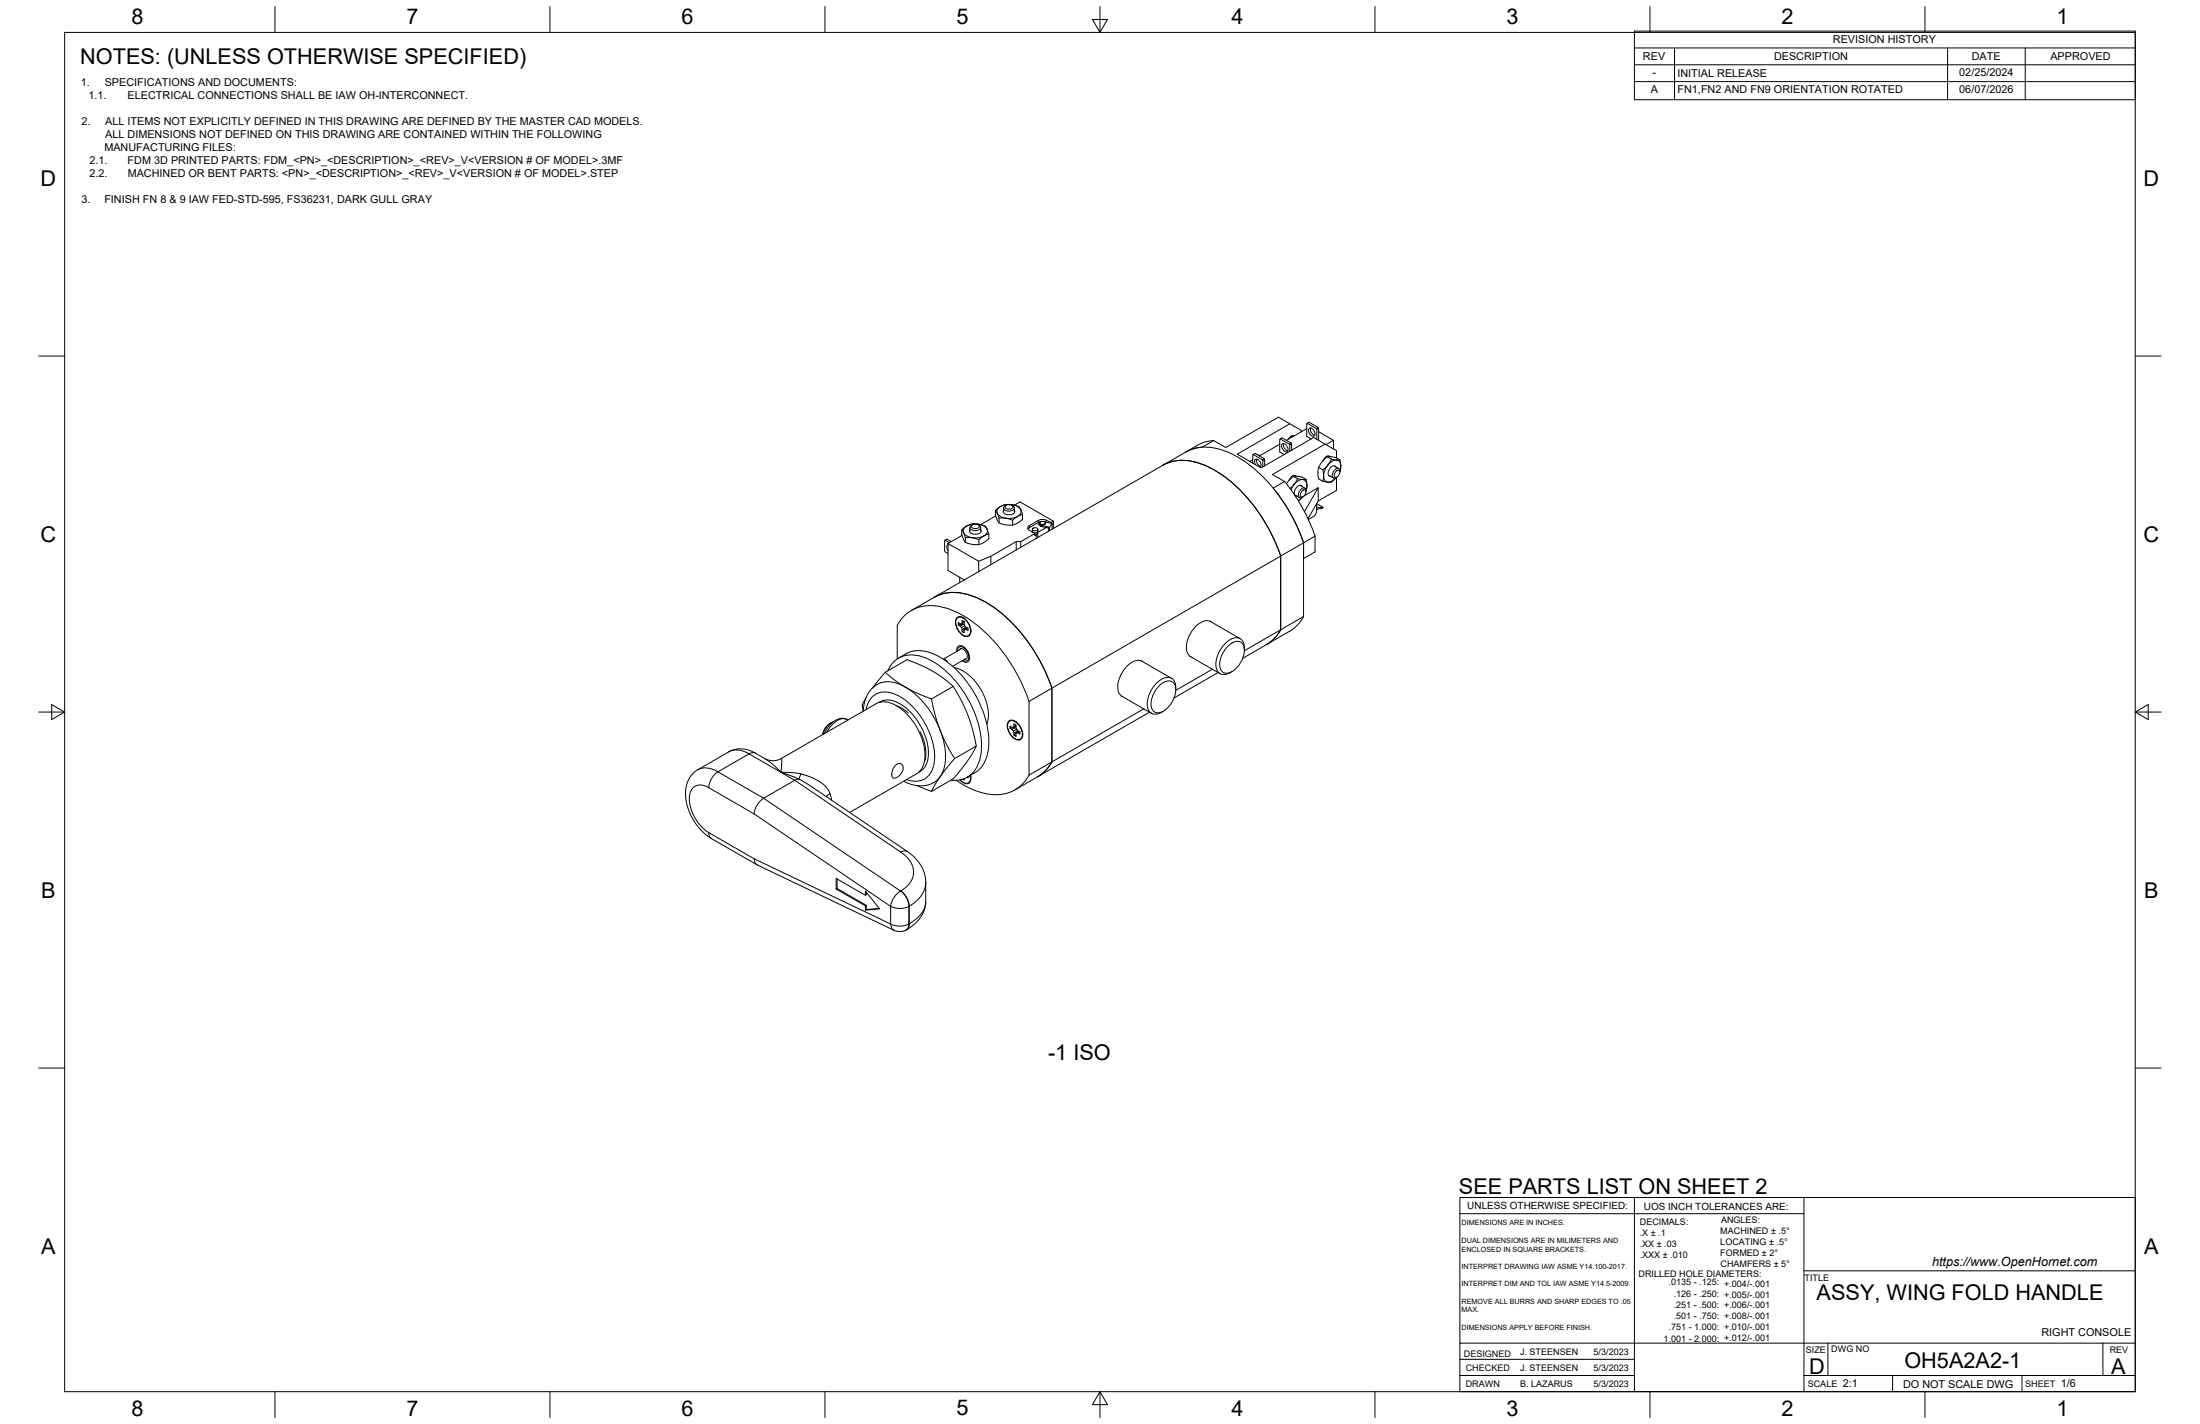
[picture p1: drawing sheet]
<svg xmlns="http://www.w3.org/2000/svg" width="864mm" height="559mm" viewBox="0 0 864 559" stroke-linecap="round" stroke-linejoin="round" font-family="sans-serif">
<!-- layer: Visible -->
<g fill="none" stroke="#000" stroke-width=".39">
<path d="M476.4 172.9a14.5 14.5 0 0 0-6.4 1.8l-13.5 7.8M491.9 178.4l.8-.5 3.6 2.1 .1 2.8M493.9 178.6l.9 .1M502.3 174.3l-7.9 4.6M502.5 172.2l.8-.4 3.6 2.1 .1 2.8M503.3 174.2a1.93 1.93 0 0 1 2 1 1.93 1.93 0 0 1-.2 2.1 2.25 2.25 0 0 1-1.8-3.1zM503.9 174.1a2.5 2.5 0 0 0 1.6 2.8M506.3 177.1l-.2-2.8-3.8-2v5.1l1.8 1M506.3 166.3l-20.6 11.9 9.3 5.4 20.7-11.9 8.9 5.2v2.8M506.9 173.9l-.8 .4M507 174.2l-.7 .4M508.1 171a2.01 2.01 0 0 0-2.4 1.4"/>
<path d="M510.8 169.4v-.5l-9-5.2-20.6 11.9-4.8-2.7-4.4 2.6a14.5 14.5 0 0 0-6.5 1.8 18.6 18.6 0 0 1 17.1 .4 57.2 57.2 0 0 1 25.2 26l3.9 9.3a69.2 69.2 0 0 0-11.9-21.5l4.5-2.5M513 168.2l-8 4.6M513.1 166.1l.7-.4 3.6 2.1 .2 5M513.9 168.1a1.93 1.93 0 0 1 1.9 1 1.93 1.93 0 0 1-.1 2.1 2.25 2.25 0 0 1-1.8-3.1zM514.5 167.9a2.5 2.5 0 0 0 1.6 2.9M514.7 172.3l-1.7-1.1 .1-5.1 3.8 2.4v3.9M517.4 167.8l-.7 .4M517.6 169.4l5.8 3.4-2.9 1.7M517.6 168.1l-.7 .4M520.1 174.3l-20.6 11.9 4.8 2.8M521 179.2l1.6 1M522.1 179.2a1.97 1.97 0 0 0-2.8 1.6"/>
<path d="M523.4 172.8v3.4M394 199.4v1.5M394.7 198.5a1.86 1.86 0 0 1 2.9 .6 1.8 1.8 0 0 1-3.1-.3zM395 198.3a1.06 1.06 0 0 0-1 1.1 1.06 1.06 0 0 0 1 1 2.22 2.22 0 0 0 3.2-1.2l-1-.9M397.3 198.1a5.8 5.8 0 0 0-5.8 1.9 2.64 2.64 0 0 0 2.7 3.2l.6 .2M397.3 198.1l1.9 .5 1.5 1.4M397.3 198.1l1.3 .3a2.28 2.28 0 0 1 2.1 1.6M397.3 198.1l-2.6-.1-1.5 .5-1.7 1.1a.85 .85 0 0 0-.6 .7 .85 .85 0 0 0 .5 .9l.3 .8a1.21 1.21 0 0 0 .6 1.2 1.21 1.21 0 0 0 1.3 .1l1.2 .1M398.2 199.4v1.5M398.2 198.2l2.2-1.2 13.1 7.5M456.5 182.5l-89.8 51.9M456.6 182.5a18.6 18.6 0 0 1 17 .4 57.2 57.2 0 0 1 25.2 26l3.9 9.3"/>
<path d="M491.8 181.7l.1-3.3 3.6 2 .2 2.8M491.8 180.4l-1.2 .7M492.8 182.3a1.12 1.12 0 0 1-.4-1.3 1.12 1.12 0 0 1 1.3-.7 2.25 2.25 0 0 1 .9 3.1M493.3 180.2a2.5 2.5 0 0 0 1.6 2.9M496.3 180l-.8 .4M496.4 180.3l-.7 .4M504.3 188.9a69.3 69.3 0 0 1 11.9 21.5M506.2 188.1l.1 .1M507.7 186.9l1.7 1M508.5 194.3l1.6 .9M508.8 186.8a1.97 1.97 0 0 0-2.8 1.7M510.6 190.6l1.6 1"/>
<path d="M511.2 190.9a1.6 1.6 0 0 0-2.7 1 1.6 1.6 0 0 0 .5 2.7M511.2 195.1l-1.5 1.5M511.2 195.1l-1.6 1.3M511.2 192.6l1-.4a1.69 1.69 0 0 1 .1 1.9 1.69 1.69 0 0 1-1.7 .8l-.1-1.1zM511.5 194.9l-.3 .2M512 194.6l5.5-3.2-5.4 9.4M512.7 192.5v.5M512.7 192.5l-.3-.8a2.31 2.31 0 0 0-2.7 2.6l.6 1 .9-.2M512.7 188.2l-1.6-1-2.7-.3a5 5 0 0 0-3.1 2.4l-.3 .6M513 190.6l-.1-1.4a.87 .87 0 0 0-.3-.9 .87 .87 0 0 0-1-.1l-.9-.1a1.21 1.21 0 0 0-1.3-.2 1.21 1.21 0 0 0-.7 1.2l-2.3 2.6M513 190.6l-.3 2.2M513 190.6a2.09 2.09 0 0 0-1.1-2.3 2.09 2.09 0 0 0-2.5 .5 7.7 7.7 0 0 0-2.6 3.4"/>
<path d="M513 190.6l-.3 2M516.6 198a4.1 4.1 0 0 1-1 4.7M516.8 197.7l.1 2.1 2.3-.3 .1-.4M516.8 197.7l2.5 1.4-2.4 .3M517.5 191.4v5.2l-4.1 6.9M517.6 183.4l1.7 1M519.5 180.4l.1 .1M521.8 186.6l1.6 1M523.9 183l1.6 .9M524.4 183.3a1.6 1.6 0 0 0-2.6 .9 1.6 1.6 0 0 0 .5 2.8M524.5 187.4l-.9 .9a3.7 3.7 0 0 1-4 .6h-.3M524.5 184.9l1-.4a1.69 1.69 0 0 1 .1 1.9 1.69 1.69 0 0 1-1.7 .8l-.1-1.1z"/>
<path d="M524.6 180.5l-.6-.1a1.21 1.21 0 0 0-1.3-.1 1.21 1.21 0 0 0-.7 1.1l-1.5 1.9a1.66 1.66 0 0 0-1 2.4l-.2 3.2M524.6 180.5l.5 .1a.81 .81 0 0 1 1 .1 .81 .81 0 0 1 .1 .9l.1 1.3M524.6 187.3v5.1l-7.1 4.2M524.6 180.5a6.2 6.2 0 0 0-4.6 8 2.56 2.56 0 0 0 4-.5l.5-.6M524.6 180.5l1.3 .7 .4 1.7M524.8 187.2l-.4 .3M526 184.8l-.3-.8a2.31 2.31 0 0 0-2.7 2.6l.6 1 .9-.2M526 180.5l-1.6-.9-2.7-.4a4.3 4.3 0 0 0-2.9 2.2l-1.2 2-.3 2.5 .3 2 1.7 1M526.3 182.9l-.4 2.2M526.3 182.9l-.4 2.4M371 212l.7-.5 1.7 1M372.1 213.3v10.6l6.4 3.7"/>
<path d="M372.2 213.7a1.57 1.57 0 0 0-.1 2.4M372.7 213l-1.9-.9v4.1l1.3 1M377.5 207.9v1.9l1 2.5a5.1 5.1 0 0 0 3.7 1.4l2.3-.1 2.3-1.1 1.4-1.1v-1.9M377.6 210.1l-5.5 3.2M378.9 211v1.9M379.5 206.4l-1.2 .8a.85 .85 0 0 0-.6 .8 .85 .85 0 0 0 .4 .8l.4 .9a1.2 1.2 0 0 0 .5 1.2 1.2 1.2 0 0 0 1.3 0l1.3 .1M379.5 206.4a2.09 2.09 0 0 0-1.4 2.1 2.09 2.09 0 0 0 1.6 1.9l1.9 .6M380.7 207.9a1.6 1.6 0 0 0 2.2 1.8 1.6 1.6 0 0 0 2.1-1.8M380.7 207v1.5M381.4 206.2a1.86 1.86 0 0 1 3 .5 1.8 1.8 0 0 1-3.1-.3zM381.7 205.9l-1 .9a2.31 2.31 0 0 0 3.7 1.1l.6-1.1-.6-.7M382.6 205.6h-.6"/>
<path d="M384 205.9l.3 .2M384.1 205.7l1.3 .3a2.22 2.22 0 0 1 2 1.6M384.1 205.7h-2.8l-1.8 .7M384.1 205.7l-2.8 .1-1.8 .6M384.1 205.7l1.9 .6 1.5 1.3M384.3 211.8v1.9M385 207v1.5M387.4 207.6l.8 1.9M387.5 207.6a2.56 2.56 0 0 1-2.4 3.2l-3.5 .2M388.2 209.5l-2.7 1.3a1.79 1.79 0 0 1-2.8 .5l-1.1-.3M389 218.3v3.3M390.8 200.3v1.8l1 2.5a5 5 0 0 0 3.7 1.5l2.3-.1 2.6-1.4 1-.8v-1.9"/>
<path d="M390.9 202.5l-6 3.4M392.2 203.3v1.9M394 200.2a1.6 1.6 0 0 0 2.1 1.8 1.6 1.6 0 0 0 2.1-1.8M397.5 204.1v1.9M398.9 212.5v3.3M399.4 202.7l-.7 .4a1.76 1.76 0 0 1-2.7 .5l-1.2-.2M399.5 202.7l-1.8 .6-2.9 .1M400.7 200l.7 1.9M400.7 200v1.4l-1.2 1.3M400.7 212.5h-1.8l-9.9 5.8-4.8 1.9-12.1-6.9M401.4 201.9l-2 .8M405.2 207.7v.8"/>
<path d="M405.3 207.5a1.13 1.13 0 0 1 1.2-.5 1.13 1.13 0 0 1 .9 .9 1.13 1.13 0 0 1-1.2 .5 1.13 1.13 0 0 1-.9-.9zM406.8 209.9l-.6 .3v-.8l-5.5 3.1v2.3M407.4 210.9v-2l-.6 1v1.4M407.4 207.7v.8a1.26 1.26 0 0 1-2.1 0M407.8 205.4l.1 .7 .5 .3 3.1 .8v1.3M408.1 205.6v-.4a1.14 1.14 0 0 0 1.1 .9 1.14 1.14 0 0 0 1.1-.9v.4M408.2 205a1.13 1.13 0 0 1 1.2-.5 1.13 1.13 0 0 1 .8 .9 1.13 1.13 0 0 1-1.1 .5 1.13 1.13 0 0 1-.9-.9zM408.4 204.8a.71 .71 0 0 0-.5 .8 .71 .71 0 0 0 .8 .6l3.3 .7M408.4 206.5l.8 .1M408.5 204.7l-5 2.9M409.9 204.7l3.1 .7M410.7 207l-3.3 1.9"/>
<path d="M412.6 205.3v-.3l.9-.5v2.9M412.6 205l-2.4-1-1.7-.1-4.4 2.3a1.02 1.02 0 0 0-.7 1 1.02 1.02 0 0 0 .7 .9l2.1 1.3M413 207.7v-2.3l-1 1.5v1.4M502.7 218.2l9-5.2v28.9l-9 5.2zM511.7 213l4.5-2.6v6.2l-4.5 2.6zM515.6 202.7l-2 1.2M366.7 234.4l-8.9 5.2M366.7 234.4a18.6 18.6 0 0 1 17.1 .3 57.2 57.2 0 0 1 25.2 26.1l3.9 9.2M376.7 226.5v2.1M384.2 220.2v4.1M352.2 258.6v-13.3a15.2 15.2 0 0 1 18.7-6.8 47.4 47.4 0 0 1 23.8 18.7 69.2 69.2 0 0 1 9.3 18M355.6 256.6l-2.9 1.7"/>
<path d="M355.6 256.6a13.9 13.9 0 0 1 14.3 1.8 42.1 42.1 0 0 1 18.3 33.4 13.3 13.3 0 0 1-8.5 13.2l.3 .2v-.4M370.5 258.7l1.2 .9-.7-.6M370.9 259h.1M375.6 242.4a2.94 2.94 0 0 1 4.2 1.5 4.8 4.8 0 0 1 .8 5.4 2.94 2.94 0 0 1-4.2-1.5 4.8 4.8 0 0 1-.8-5.4zM375.6 255.6a1.73 1.73 0 0 1 .9-2.2 1.73 1.73 0 0 1 2.2 .7 4.4 4.4 0 0 1 1.4 5.5l-1.3 .2-1.1-.5M375.8 242.5a3.4 3.4 0 0 1 4.4 2.2 3.4 3.4 0 0 1-.3 4.9 5.1 5.1 0 0 1-4.7-4.7 2.64 2.64 0 0 1 .6-2.4zM375.9 255.4a1.45 1.45 0 0 1 .8-1.6 1.45 1.45 0 0 1 1.8 .5 3.9 3.9 0 0 1 1.3 4.9 1.49 1.49 0 0 1-1.8-.1M376.2 245.3a2.13 2.13 0 0 1 1.5 2.6M376.3 244.4l-.1 .8M376.6 255a1.6 1.6 0 0 1 2.7 .9 1.6 1.6 0 0 1-.6 2.8M377.1 254.7l-6.8 4M377.7 243.5l-.2 1.3-1.3-.5v.9"/>
<path d="M377.7 243.5l.8 .4M377.7 242.4l1 .4M377.8 247.8l-.1 .1M377.8 247.8l.7 .4M378 245l-1.1 .7M378.5 243.9a2.13 2.13 0 0 0 1.5 2.6M378.5 244.4l-1 .4M378.5 244l-.8 .3M378.6 245.1l-2.3 .1M378.7 245.5l-1.2 .8M378.8 246.4l-1.1 .6M379 245.9l-1.2 1.9"/>
<path d="M379.3 258.4l-5.3 3.1M379.6 246.3l-.9 .7M379.9 246.5l-.7 .5M380 246.5v.9l-1.3-.4-.2 1.3-.8-.5M381.1 247l-.1 1M448.1 259.4l11.8 6.8M448.6 259.6a5.6 5.6 0 0 0-6.9 2.5 10.3 10.3 0 0 0-2.4 9.9l1.3 1.4M467.1 257.6l11.8 6.8M475 243.8l11.8 6.8M475.5 244.1a5.6 5.6 0 0 0-6.8 2.5 10.3 10.3 0 0 0-2.5 9.9l1.4 1.3M482.1 253.5l.7-.7a3.1 3.1 0 0 1 5.4 .5 9.6 9.6 0 0 1-6.3 10.9 3.1 3.1 0 0 1-3.1-4.4l.9-2.9zM488.5 254.3v.8"/>
<path d="M488.5 254.2a3.4 3.4 0 0 0-1.7-3.6 3.4 3.4 0 0 0-3.9 .4 11.6 11.6 0 0 0-5.3 11.6 3.3 3.3 0 0 0 5.3 1.4M497.2 252.9l-9.4 5.4M502.7 247.1v-28.9l-89.8 51.8M502.7 247.1l-14.2 8.3M502.7 247.1a14.9 14.9 0 0 1-5.5 5.8M506.2 247.7l-9 5.2M511.7 241.9a14.9 14.9 0 0 1-5.5 5.9M339.9 273.8l-.5 .9a3.8 3.8 0 0 0-.5 4.2M343.9 276.2l-38.1 21.9-1.9 .4-2-.2-8-3.9-2.8-.5-2.5 .1-2.4 .9-12.6 7.3-2.4 2.2-1 1.8-.8 2.4-.2 4.4 1.3 5.5 3 5.2 2.1 2.5 3 2.5 18.6 10.7M343.9 276.1a8.8 8.8 0 0 1 9.7 2 24.3 24.3 0 0 1 9.4 20.2 7 7 0 0 1-3.2 5.3l-26.3 15.2M345.1 275.7a8.5 8.5 0 0 1 9.8 1.6 24.2 24.2 0 0 1 9.4 20l-.9 3.1a5.7 5.7 0 0 1-2.6 2.5M345.6 275.4l-.5 .2"/>
<path d="M347.5 263.8l8.5-4.9 5.7 2.2 4.5 2.4 4 2.6 4 3.3M348.5 263.2a10.2 10.2 0 0 1 13.8-5.4 36.9 36.9 0 0 1 19.2 19.5 31.6 31.6 0 0 1 3 21.1 10 10 0 0 1-11.2 7.8M351.6 276.8l2.5 1.2 2.5 1.8M355.5 269.7l4.5 2.3 4.9 2a.9 .9 0 0 1 .9 1.2l1.6 6.5 1.9 5.6 2.5 5.4 2.9 5-5.6 7.1M355.5 269.7l-4.6-3-3.4-2.9-5 6.1M355.5 269.7a34.4 34.4 0 0 1 15.6 28.5l-.6 3.6-1.4 3M355.5 269.7a10.7 10.7 0 0 0-11.5-.9l-2.5 2.2-1.4 2.5-1 3.1-.2 2.5M365.7 274.3l8.5-4.9 3.1 5.3 2.4 5.4 2 6 1.5 6.6-8.5 5M374.6 262a18.4 18.4 0 0 1 12.2 12.3 14.6 14.6 0 0 1 .6 9.8M403.9 275.2l9-5.2v29l-9 5.2M403.9 275.2v29M412.9 270v29"/>
<path d="M440.2 273.1l11.8 6.8M449 278.2l-36.1 20.8M451.2 279.5l-43.8 25.3M455.1 269l.8-.6a3.1 3.1 0 0 1 5.3 .5 9.6 9.6 0 0 1-6.2 10.8 3.1 3.1 0 0 1-3.1-4.4l.9-2.9zM461.5 270.7a3.6 3.6 0 0 0-3.8-4.8 11.2 11.2 0 0 0-7.1 12.3 3.3 3.3 0 0 0 5.3 1.3l.8-.4M475.9 262.6l-14.4 8.3M478.2 263.9l-17.3 10M483.6 263.5l-.7 .5M326.1 283.7a6.2 6.2 0 0 0-3.2 4.6M326.9 283.4a6.8 6.8 0 0 0-3.9 4.8M332.8 282.6l-2.3-.7-2.7 .9-2.3 1.9-1.9 3.2M361.2 287.2l1.5 3.6 .6 3.1 .1 3.2-.5 1.7"/>
<path d="M383.2 292.7l-3.2 5.7-5.8 7.2-8.5 5M395.9 283.1a2.94 2.94 0 0 1 4.2 1.5 4.8 4.8 0 0 1 .9 5.3 2.94 2.94 0 0 1-4.3-1.5 4.8 4.8 0 0 1-.8-5.3zM396.2 283.1a3.4 3.4 0 0 1 4.3 2.2 3.4 3.4 0 0 1-.2 4.9 5.1 5.1 0 0 1-4.7-4.7 2.64 2.64 0 0 1 .6-2.4zM396.5 284.9l1.3 .5 .2-1.3 .8 .4a2.14 2.14 0 0 0 1.5 2.6M396.5 284.9v1M396.6 285l.1 .8M396.6 285.8l-.1 .1a2.16 2.16 0 0 1 1.5 2.6l.2-.1M398.1 283l.9 .4M398.2 288.4l.6 .4M398.3 285.6l-1 .7M398.8 285l-1 .4M398.8 284.6l-.8 .3"/>
<path d="M398.9 285.8h-2.3M399 286.2l-1.2 .7M399.1 287l-1.1 .6M399.3 286.4l-1.1 2M399.9 286.9l-.9 .7M400.3 287.1l-.7 .5M400.3 287.1v1l-1.3-.5-.2 1.3-.8-.4M401.4 287.6l-.1 1M412.9 299a14.9 14.9 0 0 1-5.5 5.8M306.6 303v.1M311.8 304.9h.1M313 305.5h.1"/>
<path d="M313.5 305.7h.1M313.5 305.7l-1.1 .3-12.6 7.2a8.3 8.3 0 0 0-3.8 6.2M314.4 303.7l-.8 2M318.8 308.8l37.4 25.3M351.3 300.5l1.3-.8h1.1l.7 .7 .1 1.2-.4 1.3-.9 1.3-1.2 .9-1 .3-.7-.4-.2-1.2 .4-1.9zM361.3 302.6l-.4 .3M369.1 304.8l-3 4.8a.88 .88 0 0 1-.6 .9 .88 .88 0 0 1-1-.4l-4.5-1.8M369.1 304.8a9.9 9.9 0 0 1-10.4 3.3l-3.9-1.5M378.1 305.7l.4 .2M378.5 305.6v.4l-.6-.2M380.9 304.3a1.99 1.99 0 0 1-.2 2.3 1.99 1.99 0 0 1-2.2 .6l-1.6-1.2M381 304.2a2.11 2.11 0 0 1 0 2.4 2.11 2.11 0 0 1-2.2 .9l-2-1.5"/>
<path d="M381.1 304.7l-.1 1M404 304.2a14.9 14.9 0 0 1-17.7 7.1l-5.3-1.9-5.6-3.2M407.4 304.8l-9 5.2M296 337l.4 1.5 .9 .9 53.7 25.7a5.1 5.1 0 0 0 4.8-.3M356.2 334.1l-1.2-.2-1.4 .5M356.2 334.1l3.1 2.6 2.1 2.7 1.3 2.9 .7 3.5v8.3l-.4 2.1-2.1 3.2-4 3.1M328.2 348.9v-4.2l11.5 6.6 .4-.2v-1M328.6 344.9v3.8l11.5 6.6v1.6l5.1-.4M328.6 348.7l-.4 .2 11.5 6.6M339.7 351.3v-1.6l5.6 6.9-5.6 .5 .4-.2M340.1 355.3l-.4 .2v1.6M363.4 354.1l-.6 3.1-1.4 2.7-2.1 2.4-3.4 2.5"/>
</g>
<!-- layer: Visible Narrow -->
<g fill="none" stroke="#000" stroke-width=".39">
<path d="M506.9 171.1l.5 .3M520.7 179.1l.3 .2M507.4 186.8l.3 .1M404.1 206.2v.9M407.5 204.3v.8M408.7 206.2v.4M410.7 204.2v.7M340 278.4a7.6 7.6 0 0 1 11.3-6 28.8 28.8 0 0 1 15.5 26.8 7.6 7.6 0 0 1-10.9 6.7M286.1 295a7.8 7.8 0 0 1 7.9 .8M294 295.8l18 10.4 43.5 29.6 1.5 1.8 1.1 1.9 .5 1.7v1.8l-.6 2-1.2 1.9-3.2 2.7M294 295.8l-12.2 7.1M296.6 295.6l-1.2-.3-1.4 .5"/>
<path d="M300.2 297.6l3.4 2.5 3 2.9M306.6 297.7l.3 .2v1.1l-.3 4.1M332.5 282.3a5.9 5.9 0 0 0-6.7 3l-1.2 2M273.9 302.1a7.8 7.8 0 0 1 7.9 .7M278.2 309.1a4.6 4.6 0 0 0-7 1.3 14.4 14.4 0 0 0 4.3 14.1l2.7 2.2M281.8 302.9l18 10.3 53.7 36.5M281.8 302.9a8 8 0 0 0-3.6 6.2l17.8 10.3 53.6 36.3v6.9l-53.6-25.6-17.8-10.3M306.6 303.1l7 2.6 5.2 3.1M306.6 303.1l6.4 .3 5.1 1.5 4.2 2.2 2 1.7 1.1 1.5a1.08 1.08 0 0 1 .3 1.2 1.08 1.08 0 0 1-1 .7l-.4 .4M325.8 311.5l.7 2.5M278.2 326.7l.3 1.5 .8 .9M353.5 349.7l1 .6 1.3 1.8 .9 2.1 .1 1.5"/>
<path d="M353.5 349.6a8.1 8.1 0 0 1 3.3 6.1M353.5 349.6a8.6 8.6 0 0 0-3.9 6.1 8 8 0 0 0 7.2 0M356.8 355.7v6.9M363.4 346.2l-.3 2.3-1.2 2.6-2.1 2.4-2.9 2.1-.1 7M356.8 362.6l-.3 1.4-.7 .9M356.8 362.6a8 8 0 0 1-7.2 0l.5 1.5 .9 1M356.9 362.5l-.3 1.5-.8 .8"/>
</g>
<!-- layer: Border -->
<g fill="none" stroke="#000" stroke-width=".39">
<path d="M25.4 12.7h812.8v533.4h-812.8zM107.9 2.6v10.1M215.9 2.6v10.1M323.8 2.6v10.1M428.8 7.6h5.9l-2.9 5.1zM431.8 2.6v10.1M539.7 2.6v10.1M647.7 2.6v10.1M755.6 2.6v10.1M15.2 139.7h10.2M838.2 139.7h10.1M15.2 279.4h10.2"/>
<path d="M20.3 276.5l5.1 2.9-5.1 3zM838.2 279.4l5.1-2.9v5.9zM838.2 279.4h10.1M15.2 419.1h10.2M838.2 419.1h10.1M107.9 546.1v10.2M215.9 546.1v10.2M323.8 546.1v10.2M431.8 546.1l2.9 5.1h-5.9zM431.8 546.1v10.2M539.7 546.1v10.2M647.7 546.1v10.2"/>
<path d="M755.6 546.1v10.2"/>
</g>
<!-- layer: Titleblock -->
<path d="M573.1 476.3h135M641.6 469.9v76.2M708.1 469.9v76.2M708.1 498.7h130.1M573.1 527.1v-57.2h265.1v76.2h-265.1v-19h265.1M573.1 539.8h68.5M573.1 533.4h68.5M708.1 539.8h130.1M717.5 527.1v12.7M742.9 539.8v6.3M793.7 539.8v6.3M825.5 527.1v12.7" fill="none" stroke="#000" stroke-width=".39"/>
<!-- layer: Revision Tables -->
<path d="M641.6 12.2h196.6v26.9h-196.6zM641.6 18.8h196.6M657.3 18.8v20.3M764.5 18.8v20.3M795 18.8v20.3M641.6 25.4h196.6M641.6 32h196.6" fill="none" stroke="#000" stroke-width=".39"/>
<g font-size="8.5">
<text x="51.6" y="9.4">8</text>
<text x="159.5" y="9.4">7</text>
<text x="267.5" y="9.4">6</text>
<text x="375.4" y="9.3">5</text>
<text x="483.4" y="9.4">4</text>
<text x="591.3" y="9.4">3</text>
<text x="699.3" y="9.4">2</text>
<text x="807.2" y="9.4">1</text>
<text x="31.5" y="25">NOTES: (UNLESS OTHERWISE SPECIFIED)</text>
<text x="16" y="72.9">D</text>
<text x="841.4" y="72.9">D</text>
<text x="16" y="212.6">C</text>
<text x="841.4" y="212.6">C</text>
<text x="16.2" y="352.3">B</text>
<text x="841.7" y="352.3">B</text>
<text x="411.4" y="415.9">-1 ISO</text>
<text x="572.7" y="468.7">SEE PARTS LIST ON SHEET 2</text>
<text x="16.2" y="492">A</text>
<text x="841.7" y="492">A</text>
<text x="713.1" y="510">ASSY, WING FOLD HANDLE</text>
<text x="710.1" y="539.1">D</text>
<text x="747.6" y="536.7">OH5A2A2-1</text>
<text x="828.7" y="539.1">A</text>
<text x="51.6" y="555.5">8</text>
<text x="159.5" y="555.5">7</text>
<text x="267.5" y="555.5">6</text>
<text x="375.4" y="555.4">5</text>
<text x="483.4" y="555.5">4</text>
<text x="591.3" y="555.5">3</text>
<text x="699.3" y="555.5">2</text>
<text x="807.2" y="555.5">1</text>
</g>
<text font-size="5" x="758.4" y="496.8">https://www.OpenHornet.com</text>
<g font-size="4.3">
<text x="719.5" y="17.1">REVISION HISTORY</text>
<text x="644.9" y="23.6">REV</text>
<text x="696.4" y="23.7">DESCRIPTION</text>
<text x="774" y="23.6">DATE</text>
<text x="804.9" y="23.7">APPROVED</text>
<text x="648.7" y="29.7">-</text>
<text x="769.1" y="29.8">02/25/2024</text>
<text x="31.7" y="33.7">1.</text>
<text x="41.1" y="33.7">SPECIFICATIONS AND DOCUMENTS:</text>
<text x="658.5" y="30.1">INITIAL RELEASE</text>
<text x="34.7" y="38.9">1.1.</text>
<text x="50.1" y="38.9">ELECTRICAL CONNECTIONS SHALL BE IAW OH-INTERCONNECT.</text>
<text x="648" y="36.3">A</text>
<text x="658.5" y="36.7">FN1,FN2 AND FN9 ORIENTATION ROTATED</text>
<text x="769.1" y="36.4">06/07/2026</text>
<text x="32" y="49.1">2.</text>
<text x="41.3" y="49.1">ALL ITEMS NOT EXPLICITLY DEFINED IN THIS DRAWING ARE DEFINED BY THE MASTER CAD MODELS.</text>
<text x="41" y="59.3">MANUFACTURING FILES:</text>
<text x="41.3" y="54.2">ALL DIMENSIONS NOT DEFINED ON THIS DRAWING ARE CONTAINED WITHIN THE FOLLOWING</text>
<text x="35.1" y="64.5">2.1.</text>
<text x="50.1" y="64.5">FDM 3D PRINTED PARTS: FDM_&lt;PN&gt;_&lt;DESCRIPTION&gt;_&lt;REV&gt;_V&lt;VERSION # OF MODEL&gt;.3MF</text>
<text x="35.1" y="69.6">2.2.</text>
<text x="50.1" y="69.6">MACHINED OR BENT PARTS: &lt;PN&gt;_&lt;DESCRIPTION&gt;_&lt;REV&gt;_V&lt;VERSION # OF MODEL&gt;.STEP</text>
<text x="32" y="79.8">3.</text>
<text x="41" y="79.8">FINISH FN 8 &amp; 9 IAW FED-STD-595, FS36231, DARK GULL GRAY</text>
<text x="801.4" y="524.4">RIGHT CONSOLE</text>
<text x="723.4" y="544.5">2:1</text>
<text x="747" y="544.7">DO NOT SCALE DWG</text>
<text x="809" y="544.5">1/6</text>
</g>
<g font-size="3.9">
<text x="576" y="474.6">UNLESS OTHERWISE SPECIFIED:</text>
<text x="645.3" y="474.7">UOS INCH TOLERANCES ARE:</text>
</g>
<g font-size="3.5">
<text x="643.7" y="485">.X ± .1</text>
<text x="643.7" y="480.8">DECIMALS:</text>
<text x="675.3" y="484.3">MACHINED ± .5°</text>
<text x="675.6" y="480">ANGLES:</text>
<text x="643.7" y="489.3">.XX ± .03</text>
<text x="675.3" y="488.6">LOCATING ± .5°</text>
<text x="643.7" y="493.5">.XXX ± .010</text>
<text x="675.3" y="492.8">FORMED ± 2°</text>
<text x="675.4" y="497.1">CHAMFERS ± 5°</text>
<text x="643.2" y="501.1">DRILLED HOLE DIAMETERS:</text>
<text x="708.4" y="502.7">TITLE</text>
<text x="655" y="504.4">.0135 - .125: +.004/-.001</text>
<text x="657" y="508.8">.126 - .250: +.005/-.001</text>
<text x="657" y="513.2">.251 - .500: +.006/-.001</text>
<text x="657" y="517.7">.501 - .750: +.008/-.001</text>
<text x="653.1" y="526.5">1.001 - 2.000: +.012/-.001</text>
<text x="655" y="522.1">.751 - 1.000: +.010/-.001</text>
<text x="574.6" y="532.3">DESIGNED</text>
<text x="596.7" y="531.6">J. STEENSEN</text>
<text x="625.6" y="531.6">5/3/2023</text>
<text x="708.9" y="530.9">SIZE</text>
<text x="718.9" y="530.5">DWG NO</text>
<text x="828.2" y="530.9">REV</text>
<text x="575.4" y="537.9">CHECKED</text>
<text x="596.7" y="537.9">J. STEENSEN</text>
<text x="625.6" y="537.9">5/3/2023</text>
<text x="575.4" y="544.3">DRAWN</text>
<text x="596.7" y="544.3">B. LAZARUS</text>
<text x="625.6" y="544.3">5/3/2023</text>
<text x="709.6" y="544.2">SCALE</text>
<text x="795" y="544.2">SHEET</text>
</g>
<g font-size="2.8">
<text x="573.7" y="480.9">DIMENSIONS ARE IN INCHES.</text>
<text x="573.7" y="487.7">DUAL DIMENSIONS ARE IN MILIMETERS AND</text>
<text x="573.7" y="491.1">ENCLOSED IN SQUARE BRACKETS.</text>
<text x="573.7" y="497.9">INTERPRET DRAWING IAW ASME Y14.100-2017.</text>
<text x="573.7" y="504.7">INTERPRET DIM AND TOL IAW ASME Y14.5-2009.</text>
<text x="573.7" y="511.6">REMOVE ALL BURRS AND SHARP EDGES TO .05</text>
<text x="573.7" y="514.9">MAX.</text>
<text x="573.7" y="521.8">DIMENSIONS APPLY BEFORE FINISH.</text>
</g>
</svg>
